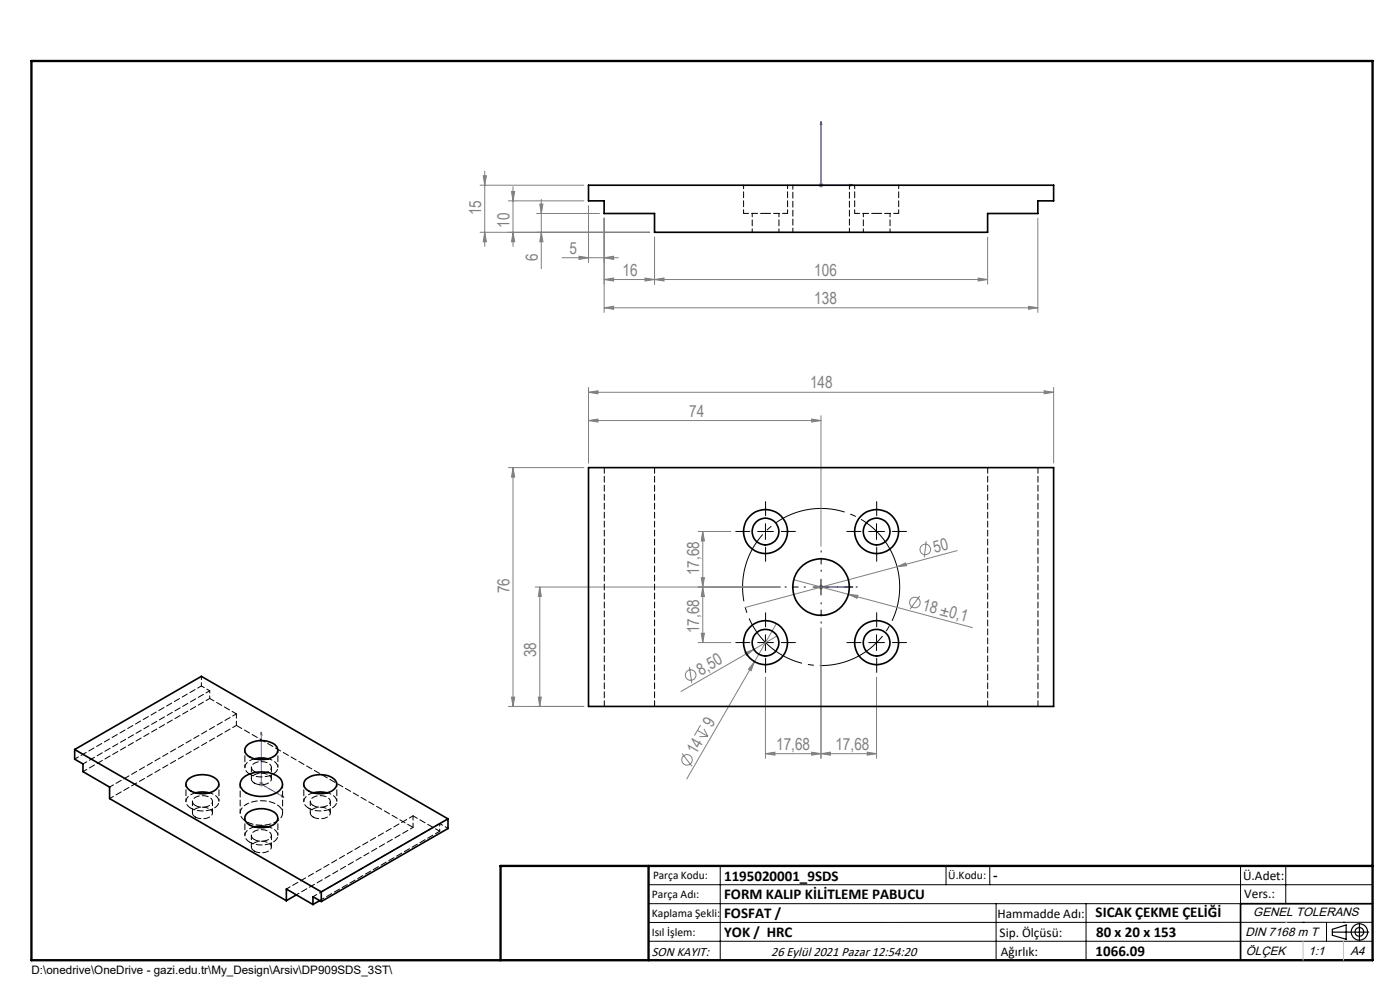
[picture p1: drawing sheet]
<svg xmlns="http://www.w3.org/2000/svg" width="297mm" height="210mm" viewBox="0 0 297 210" stroke-linecap="round" stroke-linejoin="round" font-family="sans-serif">
<g fill="none" stroke="#808080" stroke-width=".21">
<path d="M101.8 39.3h22.1M102.5 37.3h.7l-.4 2zM102.8 36.3v16M108.8 39.6v12.7M173.7 39.3h1M173.8 38.9l.7 .7M174.2 38.8v1M174.5 38.9l-.7 .7M101.8 49.3h36M102.8 49.3l.4 2h-.7zM107.8 42.6h16.1M108.5 40.6h.7l-.4 2z"/>
<path d="M108.8 49.3l.4 2h-.7zM113.8 45.3h13.4M114.5 43.3h.7l-.4 2zM114.8 49.3l.4 2h-.7zM114.8 42.3v14.7M119.2 54.7h12M122.8 54.4l2 .3-2 .3zM124.8 43.6v12.1M128.2 54.7l2-.3v.6zM128.2 59.3l2-.3v.6zM128.2 46.3v20M128.2 59.3h81.3"/>
<path d="M136.8 59l2.1 .3-2.1 .3zM138.9 59.3l2-.3v.6zM138.9 50.3v10M207.5 59l2 .3-2 .3zM209.5 50.3v10M220.2 46.3v20M128.2 65.3l2-.3v.6zM128.2 65.3h92M218.2 65l2 .3-2 .3zM107.8 99.2h16.1M108.8 99.2l.4 2h-.7zM108.8 99.2v50.7"/>
<path d="M124.8 83.2l2.1-.3v.6zM124.8 82.2v16M124.8 83.2h98.7M124.8 89.2l2.1-.3v.6zM124.8 89.2h49.4M172.2 88.9l2 .3-2 .3zM174.2 88.2v27.7M221.5 82.9l2 .3-2 .3zM223.5 82.2v16M148.1 112.7h6.9M149.1 112.7l.3 2.1h-.6zM149.1 112.7v23.6"/>
<path d="M196.5 114.8l-.4 3.4M203.1 116.8l-45 12.1M113.5 124.5h52M114.5 124.5l.3 2h-.6zM114.5 124.5v25.4M148.1 136.3h6.9M148.8 122.5h.6l-.3 2zM148.8 134.3h.6l-.3 2zM149.1 124.5l.3 2h-.6zM158 138.5l1.9-.7-1.5 1.2zM159.9 137.8l-15.4 8.9M164.7 132.3l-4.6 8.1"/>
<path d="M164.9 134.9l-5 2.9M168.4 123l37.9 10.1M173.7 124.5h1M173.8 124.2l.7 .7M174.2 133.2v27.7M174.2 124v1.1M174.5 124.2l-.7 .7M180 126.1l2 .2-.2 .6zM190.3 120.2l1.8-.8 .2 .6zM195.1 126.4l-2 2.8M107.8 149.9h16.1M108.5 147.9h.7l-.4 2z"/>
<path d="M114.2 147.9h.6l-.3 2zM144.7 159.8l2.1 2.7M146.3 141.5l.5 3.4M148 154.9l2.2 1.3M148.6 153.8l-1.3 2.2M149.3 154.6l.9 1.6M150.2 156.2l-1.8 .1M160.1 140.4l-.8 1.9-.5-.4zM160.1 140.4l-14.4 24.8M162.4 159.9l2-.3v.6zM162.4 143.6v17.3M162.4 159.9h23.5"/>
<path d="M172.2 159.6l2 .3-2 .3zM174.2 159.9l2-.3v.6zM184 159.6l1.9 .3-1.9 .3zM185.9 143.6v17.3M54.9 166.3h1.1M55.1 166l.7 .7M55.4 165.8v1.1M55.8 166l-.7 .7"/>
<circle cx="196.3" cy="116.6" r="1.12"/>
<circle cx="194.1" cy="127.8" r="1.13"/>
<circle cx="146.5" cy="143.2" r="1.12"/>
<circle cx="145.8" cy="161.2" r="1.11"/>
</g>
<path d="M190.1 119.6a16.7 16.7 0 0 0-27.8-6.7 16.7 16.7 0 0 0 7.4 27.7 16.7 16.7 0 0 0 20.7-19.8l-.3-1.2" fill="none" stroke="#000" stroke-width=".21" stroke-dasharray="15.2 1.3 1.3 1.3" stroke-dashoffset="2.9" stroke-linecap="butt"/>
<g fill="none" stroke="#000" stroke-width=".25">
<path d="M282.6 197.7h7.8M282.6 197.1l3-.9v3l-3-.8zM288.4 195.8v3.8M106.2 203.7h185"/>
<circle cx="288.4" cy="197.7" r="1.74"/>
<circle cx="288.4" cy="197.7" r=".93"/>
</g>
<path d="M174.2 25.7v13.6h6.7M174.2 25.7l.1 .7h-.3zM180.3 39.1l.6 .2-.6 .2zM174 124.5h.3zM174.2 124.5h.1M174.2 124.5h6.7M180.9 124.5h-.6h.6M55.4 155.3l.2 .6-.3-.1zM55.4 155.3v11l4.8 2.8M59.7 168.7l.5 .4-.5-.1z" fill="none" stroke="#00f" stroke-width=".21"/>
<path d="M170.9 124.5h-4.4M174.2 121.2v-4.3M174.2 127.9v4.3M177.5 124.5h4.4" fill="none" stroke="#000" stroke-width=".21" stroke-dasharray="15.2 1.3 1.3 1.3" stroke-dashoffset="15"/>
<g fill="none" stroke="#000" stroke-width=".21" stroke-dasharray="15.2 1.3 1.3 1.3">
<path d="M159.1 112.7h-3M162.4 109.4v-3M162.4 116.1v3M165.7 112.7h3M182.6 112.7h-3M186 109.4v-3M186 116.1v3M189.3 112.7h3M159.1 136.3h-3M162.4 133v-3M162.4 139.6v3M165.7 136.3h3"/>
<path d="M182.6 136.3h-3M186 133v-3M186 139.6v3M189.3 136.3h3"/>
</g>
<g fill="none" stroke="#000" stroke-width=".21">
<path d="M160.7 112.7h3.4M162.4 111.1v3.3M184.3 112.7h3.3M185.9 111.1v3.3M160.7 136.3h3.4M162.4 134.6v3.4M172.5 124.5h3.4M174.2 122.9v3.3M184.3 136.3h3.3M185.9 134.6v3.4M137.6 187.7h153.6M137.6 191.7h153.6"/>
<path d="M137.6 199.7h153.6M152.8 183.7v20M200.7 183.7v4M210 183.7v4M211.3 191.7v12M230.4 191.7v12M263.2 183.7v20M272.8 183.7v8M276.4 195.6h.1M281.4 195.6v4.1M285 195.6h.1M291.2 195.6l-153.6 .1"/>
</g>
<path d="M291.2 191.7h-28v12" fill="none" stroke="#000" stroke-width=".35"/>
<path d="M6.7 12.9h284.5v190.8h-284.5zM137.6 183.7v20M291.2 183.7h-185v20" fill="none" stroke="#000" stroke-width=".5"/>
<path d="M276.4 199.7v4M285 199.7v4" fill="none" stroke="#c0c0c0" stroke-width=".21"/>
<path d="M272.8 195.6h.1" fill="none" stroke="#c0c0c0" stroke-width=".25"/>
<path d="M190.3 120.2l1.8-.8 .2 .6z" fill="#808080"/>
<g fill="#00f">
<path d="M180.3 39.1l.6 .2-.6 .2zM174.2 25.7l.1 .7h-.3z"/>
<path d="M180.3 124.5h.6zM174 124.5h.3z"/>
<path d="M59.7 168.7l.5 .4-.5-.1zM55.4 155.3l.2 .6-.3-.1z"/>
</g>
<g fill="#808080">
<path d="M158 138.5l1.9-.7-1.5 1.2z"/>
<path d="M160.1 140.4l-.8 1.9-.5-.4z"/>
<path d="M180 126.1l2 .2-.2 .6z"/>
<path d="M221.5 82.9l2 .3-2 .3zM124.8 83.2l2.1-.3v.6z"/>
<path d="M136.8 59l2.1 .3-2.1 .3zM128.2 59.3l2-.3v.6zM172.2 159.6l2 .3-2 .3zM162.4 159.9l2-.3v.6z"/>
<path d="M122.8 54.4l2 .3-2 .3zM128.2 54.7l2-.3v.6zM174.2 159.9l2-.3v.6zM184 159.6l1.9 .3-1.9 .3z"/>
<path d="M138.9 59.3l2-.3v.6zM207.5 59l2 .3-2 .3z"/>
<path d="M172.2 88.9l2 .3-2 .3zM124.8 89.2l2.1-.3v.6z"/>
<path d="M114.5 43.3h.7l-.4 2zM114.8 49.3l.4 2h-.7z"/>
<path d="M148.8 122.5h.6l-.3 2zM149.1 112.7l.3 2.1h-.6z"/>
<path d="M102.8 49.3l.4 2h-.7zM102.5 37.3h.7l-.4 2z"/>
<path d="M114.5 124.5l.3 2h-.6zM114.2 147.9h.6l-.3 2z"/>
<path d="M108.8 49.3l.4 2h-.7zM108.5 40.6h.7l-.4 2z"/>
<path d="M149.1 124.5l.3 2h-.6zM148.8 134.3h.6l-.3 2z"/>
<path d="M108.5 147.9h.7l-.4 2zM108.8 99.2l.4 2h-.7z"/>
<path d="M128.2 65.3l2-.3v.6zM218.2 65l2 .3-2 .3z"/>
</g>
<g fill="none" stroke="#000" stroke-width=".35">
<path d="M124.8 39.3h98.7v3.3h-3.3v2.7h-10.7v4h-70.6v-4h-10.7v-2.7h-3.4zM124.8 99.2h98.7v50.7h-98.7zM15.8 159l52.4 30.2M15.8 159l26.9-15.5 52.3 30.2M15.8 159v2l1.8 1.1v1.6l5.6 3.3v2.4l37.5 21.7M52.3 158.2a5 5 0 0 1 6.3 0 1.57 1.57 0 0 1-1.1 2.6 5.2 5.2 0 0 1-5.2-.8 1.28 1.28 0 0 1 0-1.8zM39.8 165.4a5 5 0 0 1 6.2 0 1.46 1.46 0 0 1-.6 2.4 5 5 0 0 1-5.6-.6 1.28 1.28 0 0 1 0-1.8zM41.5 168.2l1.4-.2 1.5 .2M51.7 164.9a6.6 6.6 0 0 1 7.7 .2 1.95 1.95 0 0 1-1 3.2 6.7 6.7 0 0 1-6.9-.7 1.75 1.75 0 0 1 .2-2.7zM52.3 172.6a5 5 0 0 1 6.3 0 1.57 1.57 0 0 1-1.1 2.6 5 5 0 0 1-5.2-.7 1.28 1.28 0 0 1 0-1.9zM54 175.4l1.4-.2 1.5 .2M54 161l.9-.2 2 .2"/>
<path d="M64.8 165.4a5 5 0 0 1 6.2 0 1.46 1.46 0 0 1-.6 2.4 5.1 5.1 0 0 1-5.6-.6l-.2-.2a1.26 1.26 0 0 1 .2-1.6zM66.5 168.2l1.4-.2 1.5 .2M95 173.7l-26.8 15.5M95 173.7v2l-26.8 15.5M60.7 191.1v-2.5l5.7 3.3M62.9 189.8l-2.2 1.3M67.8 191.1l-1.4 .8M68.2 189.2v2M68.2 191.2l-1.8-1v1.7"/>
<circle cx="162.4" cy="112.8" r="2.83"/>
<circle cx="162.4" cy="112.8" r="4.7"/>
<circle cx="186" cy="112.8" r="4.7"/>
<circle cx="186" cy="112.8" r="2.84"/>
<circle cx="162.4" cy="136.3" r="2.83"/>
<circle cx="162.4" cy="136.3" r="4.7"/>
<circle cx="174.2" cy="124.5" r="6"/>
<circle cx="186" cy="136.3" r="4.7"/>
<circle cx="186" cy="136.3" r="2.84"/>
</g>
<path d="M157.7 45.3h4.7M162.4 45.3h4.7M181.3 45.3h4.7M186 45.3h4.6M44.5 148.2l5.6 3.2M41.5 168.2a2.19 2.19 0 0 0-2 2.1l.3 .6 .7 .5M54 175.4a2.19 2.19 0 0 0-2 2.1l.3 .6 .7 .5M54 160.9a2.19 2.19 0 0 0-2 2.2l.3 .6 .7 .5M66.5 168.2a2.19 2.19 0 0 0-2 2.1l.3 .6 .7 .5M87.6 173.1l5.7 3.2M93.3 176.3l-25.5 14.7" fill="none" stroke="#000" stroke-width=".21" stroke-dasharray="1.3 .6" stroke-dashoffset=".2"/>
<path d="M157.7 39.3v6M181.3 39.3v6M159.6 45.3v4M165.2 49.3v-4M167.1 45.3v-6M183.1 45.3v4M188.8 49.3v-4M190.6 45.3v-6" fill="none" stroke="#000" stroke-width=".21" stroke-dasharray="1.3 .6" stroke-dashoffset=".5"/>
<g fill="none" stroke="#000" stroke-width=".21" stroke-dasharray="1.3 .6" stroke-dashoffset=".4">
<path d="M168.2 39.3v10M180.2 49.3v-10M50.1 151.4v2.5M50.1 153.9l-26.8 15.5M50.1 151.4l-26.8 15.5M15.9 161l26.8-15.5M17.6 162l26.9-15.5M17.6 163.7l26.9-15.5M40.5 171.4a5.1 5.1 0 0 0 5.6-.5 1.45 1.45 0 0 0-.7-2.3l-1-.4M40.8 170v2.4M45.1 172.4v-2.4M51 166.3v6.1"/>
<path d="M53 178.6a5.1 5.1 0 0 0 5.6-.5 1.45 1.45 0 0 0-.7-2.3l-1-.4M53 164.2a5.1 5.1 0 0 0 5.6-.5 1.45 1.45 0 0 0-.7-2.3l-1-.5M53.3 177.2v2.5M53.3 162.8v2.4M57.6 179.7v-2.5M57.6 165.2v-2.4M60 172.4v-6.1M65.5 171.4a5.1 5.1 0 0 0 5.6-.5 1.45 1.45 0 0 0-.7-2.3l-1-.4M65.8 170v2.4M70.1 172.4v-2.4M87.6 173.1v2.4M60.8 188.6l26.8-15.5"/>
<path d="M66.4 190.2l26.9-15.5"/>
</g>
<path d="M138.9 99.2v50.7M128.2 149.9v-50.7M209.5 149.9v-50.7M220.2 149.9v-50.7" fill="none" stroke="#000" stroke-width=".21" stroke-dasharray="1.3 .6" stroke-dashoffset=".1"/>
<path d="M44.5 146.5v1.7M93.3 176.3v-1.6" fill="none" stroke="#000" stroke-width=".21" stroke-dasharray="1.3 .6" stroke-dashoffset=".8"/>
<path d="M42.7 145.5l1.8 1M42.7 143.5v2M93.3 174.7l1.7 1M62.9 189.8l24.7-14.3" fill="none" stroke="#000" stroke-width=".21" stroke-dasharray="1.3 .6" stroke-dashoffset=".6"/>
<path d="M50.1 153.9l37.5 21.6M41.4 170.9a2.95 2.95 0 0 0 3.6-.5 1.26 1.26 0 0 0-1.5-1.6 2.28 2.28 0 0 0-2.7 1.2l.2 .5 .4 .4M41.4 173.3a2.95 2.95 0 0 0 3.6-.5 1.26 1.26 0 0 0-1.5-1.5 2.28 2.28 0 0 0-2.7 1.1l.2 .5 .4 .4M53.9 178.1a2.95 2.95 0 0 0 3.6-.5 1.26 1.26 0 0 0-1.5-1.6 2.28 2.28 0 0 0-2.7 1.2l.2 .5 .4 .4M53.9 163.7a2.95 2.95 0 0 0 3.6-.5 1.26 1.26 0 0 0-1.5-1.6 2.28 2.28 0 0 0-2.7 1.2l.2 .4 .4 .5M53.9 166.1a2.95 2.95 0 0 0 3.6-.5 1.26 1.26 0 0 0-1.5-1.5 2.28 2.28 0 0 0-2.7 1.1l.2 .5 .4 .4M66.4 170.9a2.95 2.95 0 0 0 3.6-.5 1.26 1.26 0 0 0-1.5-1.6 2.28 2.28 0 0 0-2.7 1.2l.2 .5 .4 .4M66.4 173.3a2.95 2.95 0 0 0 3.6-.5 1.26 1.26 0 0 0-1.5-1.5 2.28 2.28 0 0 0-2.7 1.1l.2 .5 .4 .4M53.9 180.5a2.95 2.95 0 0 0 3.6-.4 1.26 1.26 0 0 0-1.5-1.6 2.28 2.28 0 0 0-2.7 1.1l.2 .5 .4 .4" fill="none" stroke="#000" stroke-width=".21" stroke-dasharray="1.3 .6"/>
<path d="M52 159.1v3.7M39.5 166.3v3.7M46.5 170v-3.7M52 173.5v3.7M52.3 170.6a1.91 1.91 0 0 0-1.3 1.7 1.91 1.91 0 0 0 1.1 1.9 6.6 6.6 0 0 0 7.3-.5 1.8 1.8 0 0 0-.6-3 7 7 0 0 0-6.5-.1M59 177.2v-3.7M59 162.8v-3.7M64.5 166.3v3.7M71.5 170v-3.7" fill="none" stroke="#000" stroke-width=".21" stroke-dasharray="1.3 .6" stroke-dashoffset=".7"/>
<g font-size="3.5" fill="#808080">
<text x="102.1" y="45.7" transform="rotate(-90 102.1 45.7)">15</text>
<text x="108.1" y="48.3" transform="rotate(-90 108.1 48.3)">10</text>
<text x="120.8" y="53.9">5</text>
<text x="114.1" y="55.4" transform="rotate(-90 114.1 55.4)">6</text>
<text x="132.1" y="58.5">16</text>
<text x="172.7" y="58.5">106</text>
<text x="172.8" y="64.5">138</text>
<text x="171.8" y="82.4">148</text>
<text x="146.2" y="88.4">74</text>
<text x="198.3" y="117.2" transform="rotate(-15 198.3 117.2)">50</text>
<text x="108.1" y="125.9" transform="rotate(-90 108.1 125.9)">76</text>
<text x="148.3" y="122" transform="rotate(-90 148.3 122)">17,68</text>
<text x="195.5" y="129.4" transform="rotate(15 195.5 129.4)">18 ±0,1</text>
<text x="148.3" y="134.3" transform="rotate(-90 148.3 134.3)">17,68</text>
<text x="113.7" y="139.4" transform="rotate(-90 113.7 139.4)">38</text>
<text x="148.7" y="143.3" transform="rotate(-30 148.7 143.3)">8,50</text>
<text x="151.1" y="154.4" transform="rotate(-60 151.1 154.4)">9</text>
<text x="147.7" y="160.2" transform="rotate(-60 147.7 160.2)">14</text>
<text x="164.7" y="159.1">17,68</text>
<text x="177.2" y="159.1">17,68</text>
</g>
<g font-size="3.2">
<text x="153.6" y="186.8">1195020001_9SDS</text>
<text x="153.6" y="190.8">FORM KALIP KİLİTLEME PABUCU</text>
<text x="210.7" y="186.6">-</text>
<text x="153.6" y="194.8">FOSFAT /</text>
<text x="232.4" y="194.5">SICAK ÇEKME ÇELİĞİ</text>
<text x="153.6" y="198.8">YOK / HRC</text>
<text x="232.4" y="202.8">1066.09</text>
<text x="232.5" y="198.8">80 x 20 x 153</text>
</g>
<g font-size="2.8">
<text x="263.7" y="186.7">Ü.Adet:</text>
<text x="263.9" y="190.5">Vers.:</text>
<text x="211.6" y="194.8">Hammadde Adı:</text>
<text x="138.3" y="202.8">SON KAYIT:</text>
<text x="163.6" y="202.8">26 Eylül 2021 Pazar 12:54:20</text>
<text x="212.1" y="198.7">Sip. Ölçüsü:</text>
<text x="212.3" y="202.7">Ağırlık:</text>
</g>
<g font-size="2.6">
<text x="265.9" y="194.4">GENEL TOLERANS</text>
<text x="264.2" y="198.5">DIN 7168 m T</text>
<text x="264.3" y="202.6">ÖLÇEK</text>
<text x="277.6" y="202.6">1:1</text>
<text x="286.5" y="202.6">A4</text>
</g>
<g font-size="2.5">
<text x="138.3" y="190.5">Parça Adı:</text>
<text x="138.5" y="186.5">Parça Kodu:</text>
<text x="201.2" y="186.5">Ü.Kodu:</text>
<text x="138.3" y="194.5">Kaplama Şekli:</text>
<text x="138.3" y="198.6">Isıl İşlem:</text>
<text x="6.7" y="206.7">D:\onedrive\OneDrive - gazi.edu.tr\My_Design\Arsiv\DP909SDS_3ST\</text>
</g>
</svg>
